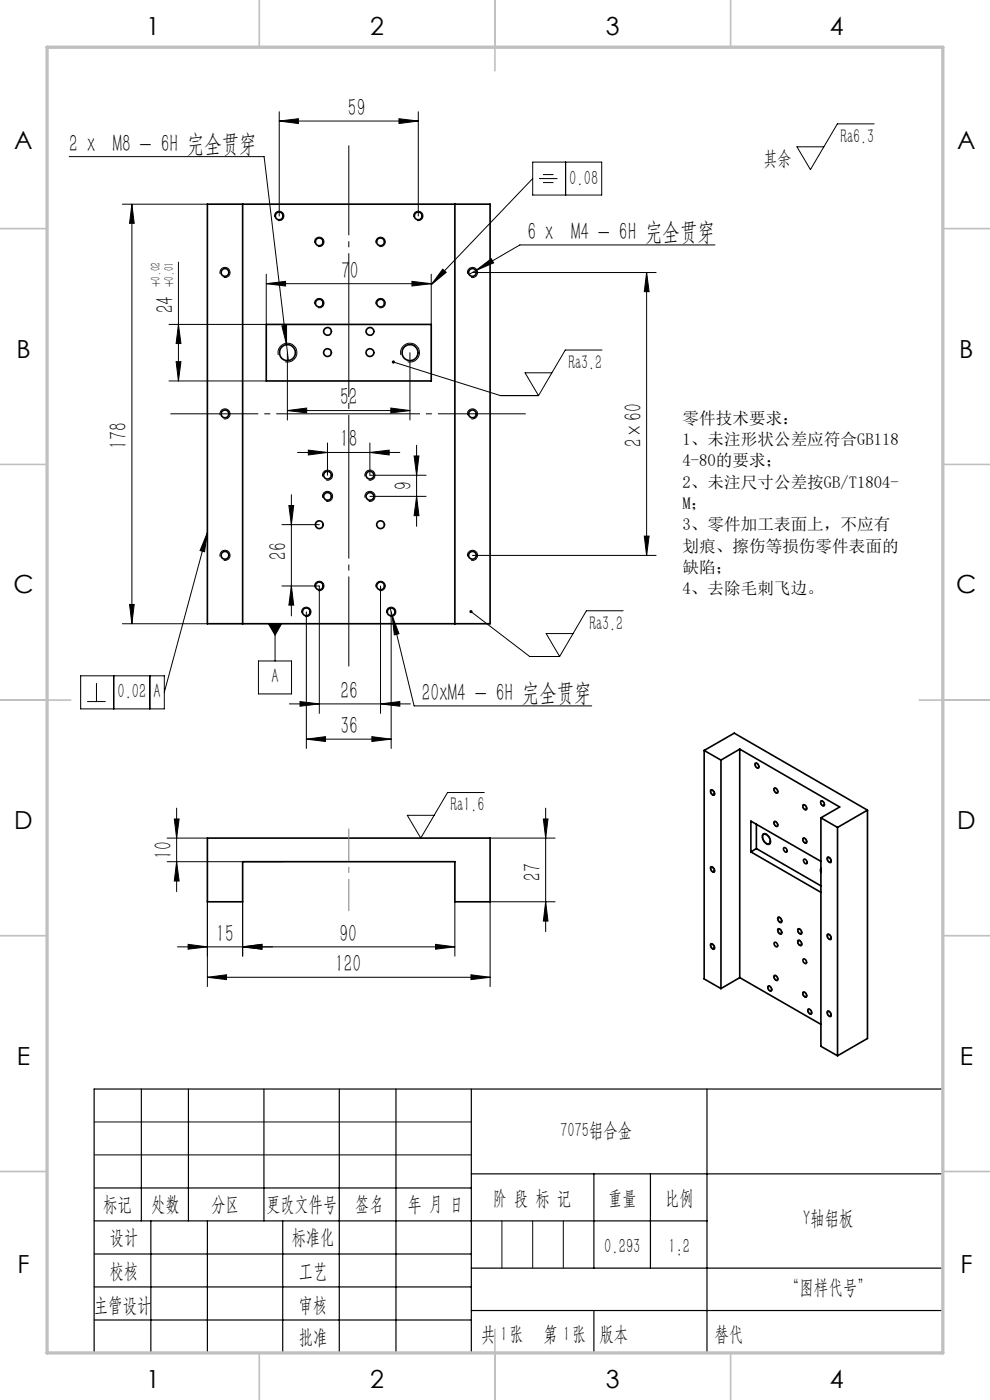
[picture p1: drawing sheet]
<svg xmlns="http://www.w3.org/2000/svg" width="210mm" height="297mm" viewBox="0 0 210 297" stroke-linecap="round" stroke-linejoin="round" font-family="sans-serif">
<g fill="none" stroke="#000" stroke-width=".35">
<path d="M44 43.3h60v89h-60zM51.5 43.3v89M96.5 43.3v89M56.5 68.8h35v12h-35zM149.4 159.2l6.4-3.7 28.2 16.4M149.4 159.2l3.5 2.1M149.4 159.2v48.5l3.5 2M156.9 158.9l21.2 12.3-4 2.3M156.9 158.9l-4 2.4M156.9 158.9v48.5M44 177.8h60v13.5h-7.5v-8.5h-45v8.5h-7.5zM150.9 167.6a.6 .6 0 0 1 .5 .4 .6 .6 0 0 1-.1 .6 .66 .66 0 0 1-.4-1z"/>
<path d="M152.9 161.3v48.4M160.2 162a.56 .56 0 0 1 .7 .2 .56 .56 0 0 1-.1 .7 .7 .7 0 0 1-.6-.9zM160.4 174.9v5.1M161.9 177.1a1.19 1.19 0 0 1 1.5 1.4 .54 .54 0 0 1-.4 .5 .54 .54 0 0 1-.7-.3 1.46 1.46 0 0 1-.4-1.6zM164.3 167.2a.57 .57 0 0 1 .6 .4 .57 .57 0 0 1-.1 .6 .64 .64 0 0 1-.5-1zM164.3 174.3a.6 .6 0 0 1 .6 .4 .6 .6 0 0 1-.1 .6 .66 .66 0 0 1-.5-1zM166.2 179.9a.56 .56 0 0 1 .6 .2 .56 .56 0 0 1 0 .7 .76 .76 0 0 1-.6-.9zM170.4 170.8a.6 .6 0 0 1 .6 .3 .6 .6 0 0 1-.1 .7 .66 .66 0 0 1-.5-1zM170.4 177.8a.6 .6 0 0 1 .6 .4 .6 .6 0 0 1-.1 .6 .66 .66 0 0 1-.5-1zM174.1 170a.54 .54 0 0 1 .7 .3 .54 .54 0 0 1-.1 .6 .68 .68 0 0 1-.6-.9zM174.1 173.5l3.6 2M174.1 173.5v48.5l3.6 2"/>
<path d="M177.7 175.5v48.5M184 171.9l-6.3 3.6M184 171.9v48.4l-6.3 3.7M150.9 184a.6 .6 0 0 1 .5 .3 .6 .6 0 0 1-.1 .7 .66 .66 0 0 1-.4-1zM159.3 180.7l14.8 8.6M159.3 180.7v-6.5l14.8 8.5M160.4 180l13.7 7.9M160.4 180l-1.1 .7M164.3 200a.53 .53 0 0 1 .6 .2 .53 .53 0 0 1-.1 .7 .69 .69 0 0 1-.5-.9zM165.1 197.2a.56 .56 0 0 1 .6 .2 .56 .56 0 0 1-.1 .7 .7 .7 0 0 1-.5-.9zM165.1 194.7a.56 .56 0 0 1 .6 .3 .56 .56 0 0 1-.1 .6 .7 .7 0 0 1-.5-.9zM169.3 199.6a.56 .56 0 0 1 .6 .3 .56 .56 0 0 1 0 .7 .7 .7 0 0 1-.6-1z"/>
<path d="M169.3 197.2a.56 .56 0 0 1 .6 .2 .56 .56 0 0 1 0 .7 .7 .7 0 0 1-.6-.9zM170.5 182.3a.55 .55 0 0 1 .6 .3 .55 .55 0 0 1-.1 .7 .71 .71 0 0 1-.5-1zM174.1 184.2v.9M175.5 182a.56 .56 0 0 1 .7 .2 .56 .56 0 0 1-.1 .7 .7 .7 0 0 1-.6-.9zM175.6 198.3a.6 .6 0 0 1 .6 .3 .6 .6 0 0 1-.1 .6 .66 .66 0 0 1-.5-.9zM150.8 200.4a.56 .56 0 0 1 .6 .2 .56 .56 0 0 1-.1 .7 .71 .71 0 0 1-.5-.9zM156.9 207.4l17.2 9.9M156.9 207.4l-4 2.3M162.9 209.3a.56 .56 0 0 1 .7 .2 .56 .56 0 0 1-.1 .7 .7 .7 0 0 1-.6-.9zM164.3 207a.56 .56 0 0 1 .5 .3 .56 .56 0 0 1 0 .7 .71 .71 0 0 1-.5-1zM170.4 203.5a.56 .56 0 0 1 .6 .3 .56 .56 0 0 1-.1 .6 .7 .7 0 0 1-.5-.9zM170.4 210.6a.56 .56 0 0 1 .6 .2 .56 .56 0 0 1-.1 .7 .7 .7 0 0 1-.5-.9z"/>
<path d="M171.4 214.2a.54 .54 0 0 1 .6 .2 .54 .54 0 0 1 0 .7 .74 .74 0 0 1-.6-.9zM175.6 214.6a.6 .6 0 0 1 .6 .3 .6 .6 0 0 1-.1 .7 .66 .66 0 0 1-.5-1z"/>
<circle cx="47.7" cy="57.8" r=".83"/>
<circle cx="59.2" cy="45.8" r=".83"/>
<circle cx="67.7" cy="51.3" r=".83"/>
<circle cx="80.7" cy="51.3" r=".84"/>
<circle cx="88.7" cy="45.8" r=".82"/>
<circle cx="100.2" cy="57.8" r=".82"/>
<circle cx="61" cy="74.8" r="1.7"/>
<circle cx="67.7" cy="64.3" r=".82"/>
<circle cx="69.5" cy="74.8" r=".83"/>
<circle cx="69.5" cy="70.3" r=".82"/>
<circle cx="78.5" cy="74.8" r=".83"/>
<circle cx="78.5" cy="70.3" r=".82"/>
<circle cx="80.7" cy="64.3" r=".83"/>
<circle cx="87" cy="74.8" r="1.7"/>
<circle cx="47.7" cy="87.8" r=".82"/>
<circle cx="100.2" cy="87.8" r=".81"/>
<circle cx="47.7" cy="117.8" r=".83"/>
<circle cx="67.7" cy="111.3" r=".82"/>
<circle cx="69.5" cy="100.8" r=".83"/>
<circle cx="69.5" cy="105.3" r=".82"/>
<circle cx="78.5" cy="100.8" r=".83"/>
<circle cx="78.5" cy="105.3" r=".82"/>
<circle cx="80.7" cy="111.3" r=".83"/>
<circle cx="100.2" cy="117.8" r=".82"/>
<circle cx="65" cy="129.8" r=".83"/>
<circle cx="67.7" cy="124.3" r=".83"/>
<circle cx="80.7" cy="124.3" r=".84"/>
<circle cx="83" cy="129.8" r=".82"/>
</g>
<g fill="none" stroke="#000" stroke-width=".21">
<path d="M14.7 33.2h41.3l4.8 39.9M59.2 25.7l4.1-.5v1zM59.2 23.7v22.1M59.2 25.7h29.5M84.6 25.2l4.1 .5-4.1 .5zM88.7 23.7v22.1M113 34.4h14.6v7h-14.6zM113 37.9l-21.5 22.5M114.3 37.9h4M115.2 37h2.2M115.2 38.7h2.2M120 34.4v7"/>
<path d="M185.4 26.3h-7.8l-5.7 9.7-2.8-4.9h5.7M26 43.3h18M28 43.3v89M28 43.3l.5 4.1h-1zM37.9 55.6v25.2M46.7 58.1a1.08 1.08 0 0 1 .9-1.4 1.08 1.08 0 0 1 1.2 1.2 1.08 1.08 0 0 1-1.4 .9M56.5 58.2v10.6h-20.7M58.2 46.1a1 1 0 0 1 .9-1.3 1 1 0 0 1 1.1 1.1 1 1 0 0 1-1.3 .9M66.7 51.6a1.01 1.01 0 0 1 .9-1.3 1.01 1.01 0 0 1 1.1 1.1 1.01 1.01 0 0 1-1.2 .9M79.8 51.6a1 1 0 0 1 .8-1.3 1 1 0 0 1 1.1 1.1 1 1 0 0 1-1.2 .9M87.4 59.7l4.1 .5-4.1 .5zM87.8 46.1a.99 .99 0 0 1 .8-1.3 .99 .99 0 0 1 1.1 1.1 .99 .99 0 0 1-1.2 .9"/>
<path d="M91.5 58.2v10.6M93.9 57.1l.8 .7-3.2 2.6zM99.2 58.1a1.08 1.08 0 0 1 .9-1.4 1.08 1.08 0 0 1 1.2 1.2 1.08 1.08 0 0 1-1.4 .9M100.2 57.8h39M100.9 57.4l3.3-2.5 .5 .9zM100.9 57.4l-1.4 .8M137.2 57.8l.5 4.1h-1zM137.2 57.8v60M151.7 52h-41.4l-9.4 5.4M37.4 76.7h1l-.5 4.1zM37.9 68.8l.5 4.1h-1zM56.5 60.2l4.1-.5v1z"/>
<path d="M56.5 60.2h35M59.1 75.3a1.98 1.98 0 0 1 1.7-2.5 1.98 1.98 0 0 1 2.1 2.2 1.98 1.98 0 0 1-2.4 1.7M59.8 69.1l1-.1v4.1zM60.8 73.1l.4 3.4M61 74.8v14.3M66.7 64.6a1 1 0 0 1 .9-1.3 1 1 0 0 1 1.1 1.1 1 1 0 0 1-1.2 .9M79.8 64.6a.99 .99 0 0 1 .8-1.3 .99 .99 0 0 1 1.1 1.1 .99 .99 0 0 1-1.2 .9M83.4 76.8l22.8 7.1h8M85.1 75.3a1.99 1.99 0 0 1 1.7-2.5 1.99 1.99 0 0 1 2.2 2.2 1.99 1.99 0 0 1-2.5 1.7M87 74.8v14.3M117.1 79.1h-5.7l2.8 4.8M127.7 74.3h-7.8l-5.7 9.6"/>
<path d="M35.8 80.8h20.7M46.7 88.1a1.07 1.07 0 0 1 .9-1.3 1.07 1.07 0 0 1 1.2 1.1 1.07 1.07 0 0 1-1.4 1M61 87.1l4.1-.5v1zM61 87.1h26M63.1 96h21.7M65.4 95.5l4.1 .5-4.1 .5zM69.5 94v6.8M78.5 96l4.1-.5v1zM78.5 94v6.8h11.9M82.9 86.6l4.1 .5-4.1 .5zM87.8 96.7h1.1l-.5 4.1zM88.4 94.5v17.2"/>
<path d="M99.2 88.1a1.08 1.08 0 0 1 1-1.3 1.08 1.08 0 0 1 1.1 1.1 1.08 1.08 0 0 1-1.4 1M44 113l-.6 4-1-.2zM44 113l-9.1 33.9M46.7 118.1a1.07 1.07 0 0 1 .9-1.4 1.07 1.07 0 0 1 1.2 1.2 1.07 1.07 0 0 1-1.4 .9M59.8 111.3h7.9M61.3 107.2h1l-.5 4.1zM61.8 104.9v25.8M68.4 105.6a1.08 1.08 0 0 1 1-1.3 1.08 1.08 0 0 1 1.2 1.1 1.08 1.08 0 0 1-1.4 1M68.4 101.1a1.08 1.08 0 0 1 1-1.4 1.08 1.08 0 0 1 1.1 1.2 1.08 1.08 0 0 1-1.3 .9M77.4 105.6a1.07 1.07 0 0 1 1-1.4 1.07 1.07 0 0 1 1.1 1.2 1.07 1.07 0 0 1-1.3 1M77.4 101.1a1.08 1.08 0 0 1 .9-1.4 1.08 1.08 0 0 1 1.2 1.2 1.08 1.08 0 0 1-1.3 .9M78.5 105.3h11.9"/>
<path d="M88.4 105.3l.5 4.1h-1.1zM99.2 118.1a1.08 1.08 0 0 1 1-1.4 1.08 1.08 0 0 1 1.1 1.2 1.08 1.08 0 0 1-1.4 .9M100.2 117.8h39M136.7 113.7h1l-.5 4.1zM26 132.3h18M27.5 128.2h1l-.5 4.1zM56.9 132.3h2.8l-1.4 2.5zM58.3 132.3v7.9M59.8 124.3h7.9v27M61.8 124.3l.5 4.1h-1zM64 130.1a1 1 0 0 1 .9-1.3 1 1 0 0 1 1.1 1.1 1 1 0 0 1-1.3 .9M65 129.8v29"/>
<path d="M66.7 124.6a1 1 0 0 1 .9-1.3 1 1 0 0 1 1.1 1.1 1 1 0 0 1-1.2 .9M79.8 124.6a.99 .99 0 0 1 .8-1.3 .99 .99 0 0 1 1.1 1.1 .99 .99 0 0 1-1.2 .9M80.7 124.3v27M82 130.1a.99 .99 0 0 1 .9-1.3 .99 .99 0 0 1 1.1 1.1 .99 .99 0 0 1-1.3 .9M82.8 129l.4 1.6M83 129.8v29M83.2 130.6l1.4 3.8-1 .3zM83.2 130.6l4.6 19.2h37.7M99.9 129.7l12.5 9.6h6.3M121.6 134.4h-5.7l2.8 4.9M132.2 129.6h-7.8l-5.7 9.7M17.1 143.4h17.8v7h-17.8z"/>
<path d="M18.5 148.8h3.9M20.5 144.9v3.9M24.1 143.4v7M31.8 143.4v7M54.8 140.2h7v7h-7zM61.4 149.3h25.7M63.6 148.8l4.1 .5-4.1 .5zM65 156.8l4-.5v1zM65 156.8h18M78.9 156.3l4.1 .5-4.1 .5zM80.7 149.3l4.1-.5v1zM35.5 177.8h8.5"/>
<path d="M37 173.7h1l-.5 4.1zM37.5 171.4v17.8M102.7 168.1h-7.8l-5.6 9.7-2.9-4.8h5.7M104 177.8h13.8M115.3 173.7h.9l-.5 4.1zM115.7 171.4v26.3M150.7 167.6a.74 .74 0 0 1 .8 .1 .74 .74 0 0 1 .2 .8l-.1 .2a.79 .79 0 0 1-.8-.3 .79 .79 0 0 1-.1-.8zM160.2 161.9a.68 .68 0 0 1 .7 .3 .68 .68 0 0 1-.1 .8l-.3-.1-.3-.3zM161.8 176.9h.1a1.46 1.46 0 0 1 1.6 1.5 .65 .65 0 0 1-.4 .8 .65 .65 0 0 1-.8-.3l-.6-1-.1-.6zM164.2 167.1a.74 .74 0 0 1 .7 .4 .74 .74 0 0 1 0 .8 .82 .82 0 0 1-.7-1.2zM164.2 174.2a.71 .71 0 0 1 .7 .4 .71 .71 0 0 1-.1 .8 .82 .82 0 0 1-.6-1.2zM170.3 170.7a.68 .68 0 0 1 .7 .4 .68 .68 0 0 1 0 .8l-.5-.2-.2-.4z"/>
<path d="M170.4 177.8a.74 .74 0 0 1 .7 .3 .74 .74 0 0 1-.1 .8 .79 .79 0 0 1-.6-1.1zM174.1 169.9a.73 .73 0 0 1 .7 .4 .73 .73 0 0 1-.1 .8 .87 .87 0 0 1-.6-1.2zM35.5 182.8h24.5M37.5 182.8l.5 4.1h-1zM44 191.3v18M51.5 191.3v11.5M96.5 191.3v11.5M115.7 191.3l.5 4.1h-.9zM117.8 191.3h-13.8v18M150.7 183.9a.74 .74 0 0 1 .8 .2 .74 .74 0 0 1 .2 .8l-.1 .1a.79 .79 0 0 1-.8-.3 .79 .79 0 0 1-.1-.8zM165 197a.7 .7 0 0 1 .8 .4 .7 .7 0 0 1-.2 .9l-.6-.5-.1-.5zM165 194.6a.75 .75 0 0 1 .8 .3 .75 .75 0 0 1-.1 .9 .9 .9 0 0 1-.7-1.2z"/>
<path d="M169.2 199.5a.75 .75 0 0 1 .8 .3 .75 .75 0 0 1-.1 .9 .95 .95 0 0 1-.7-1.2zM169.2 197a.7 .7 0 0 1 .8 .4 .7 .7 0 0 1-.2 .9l-.6-.6zM175.4 181.9a.73 .73 0 0 1 .8 .2 .73 .73 0 0 1 .1 .8 .76 .76 0 0 1-.8-.2 .76 .76 0 0 1-.1-.8zM175.6 198.1a.79 .79 0 0 1 .7 .5 .79 .79 0 0 1-.2 .8 .84 .84 0 0 1-.5-1.3zM37.6 200.9h58.9M39.9 200.3l4.1 .6-4.1 .5zM44 207.3l4-.5v1zM44 207.3h60M51.5 200.9l4.1-.6v1.1zM92.4 200.3l4.1 .6-4.1 .5zM99.9 206.8l4.1 .5-4.1 .5zM150.7 200.3a.74 .74 0 0 1 .8 .1 .74 .74 0 0 1 .2 .8l-.1 .1a.79 .79 0 0 1-.8-.2 .79 .79 0 0 1-.1-.8z"/>
<path d="M162.9 209.2a.68 .68 0 0 1 .7 .3 .68 .68 0 0 1-.1 .8l-.6-.5zM164.2 206.9a.68 .68 0 0 1 .7 .4 .68 .68 0 0 1-.1 .8l-.3-.1-.3-.4zM170.4 210.4a.74 .74 0 0 1 .7 .4 .74 .74 0 0 1-.1 .8 .79 .79 0 0 1-.6-1.2zM171.3 214.1a.68 .68 0 0 1 .8 .3 .68 .68 0 0 1-.1 .8l-.6-.4zM175.5 214.5a.76 .76 0 0 1 .9 1 .63 .63 0 0 1-.8 0 .63 .63 0 0 1-.2-.7zM20 238h80M20 245h80"/>
</g>
<path d="M74 141.4v-110.5" fill="none" stroke="#000" stroke-width=".21" stroke-dasharray="30.5 1.3 1.3 1.3" stroke-dashoffset="11.4" stroke-linecap="butt"/>
<path d="M111.5 87.8h-75.4" fill="none" stroke="#000" stroke-width=".21" stroke-dasharray="30.5 1.3 1.3 1.3" stroke-dashoffset="11.8" stroke-linecap="butt"/>
<path d="M74 175.8v17.5" fill="none" stroke="#808080" stroke-width=".21" stroke-dasharray="30.5 1.3 1.3 1.3" stroke-dashoffset="23.6" stroke-linecap="butt"/>
<g fill="none" stroke="#000" stroke-width=".25">
<path d="M30 231v28M40 231v28M56 231v28M72 231v56M84 231v56M100 231v56M150 231v56M200 231h-180v56M20 252h80M20 259h130M32 259v28M44 259v28"/>
<path d="M60 259v28M100 249h100M126 249v20M138 249v20M20 266h80M20 273h80M100 269h100M100 278h100M20 280h80"/>
</g>
<path d="M106.5 259v10M113 259v10M119.5 259v10" fill="none" stroke="#0a0605" stroke-width=".21"/>
<path d="M126 278v9" fill="none" stroke="#0a0605" stroke-width=".25"/>
<g fill="none" stroke="#c0c0c0" stroke-width=".35">
<path d="M55 0v10M105 0v15M155 0v10M0 48.5h10M200 48.5h10M0 98.5h10M200 98.5h10M0 148.5h15M195 148.5h15M0 198.5h10M200 198.5h10M0 248.5h10"/>
<path d="M200 248.5h10M55 287v10M105 282v15M155 287v10"/>
</g>
<path d="M10 10h190v277h-190z" fill="none" stroke="#c0c0c0" stroke-width=".7"/>
<g fill="#000">
<path d="M59.2 25.7l4.1-.5v1zM84.6 25.2l4.1 .5-4.1 .5z"/>
<path d="M28 43.3l.5 4.1h-1zM27.5 128.2h1l-.5 4.1z"/>
<path d="M100.9 57.4l3.8-1.6-.5-.9zM83.2 130.6l.4 4.1 1-.3zM63.6 148.8l4.1 .5-4.1 .5zM80.7 149.3l4.1-.5v1zM59.8 69.1l1 4v-4.1zM65.4 95.5l4.1 .5-4.1 .5zM78.5 96l4.1-.5v1z"/>
<path d="M56.5 60.2l4.1-.5v1zM87.4 59.7l4.1 .5-4.1 .5z"/>
<path d="M93.9 57.1l.8 .7-3.2 2.6zM44 113l-.6 4-1-.2zM56.9 132.3l1.4 2.5 1.4-2.5zM99.6 129.5a.34 .34 0 0 0 .2 .6 .34 .34 0 0 0 .4-.4 .34 .34 0 0 0-.4-.3l-.2 .1 .3 .2zM83.2 76.5l-.1 .2 .3 .1-.3-.1a.34 .34 0 0 0 .3 .5 .34 .34 0 0 0 .4-.5 .34 .34 0 0 0-.6-.2z"/>
<path d="M61 87.1l4.1-.5v1zM82.9 86.6l4.1 .5-4.1 .5z"/>
<path d="M61.3 107.2h1l-.5 4.1zM61.8 124.3l.5 4.1h-1zM87.8 96.7h1.1l-.5 4.1zM88.4 105.3l.5 4.1h-1.1z"/>
<path d="M136.7 113.7h1l-.5 4.1zM137.2 57.8l.5 4.1h-1zM37.4 76.7h1l-.5 4.1zM37.9 68.8l.5 4.1h-1z"/>
<path d="M78.9 156.3l4.1 .5-4.1 .5zM65 156.8l4-.5v1z"/>
<path d="M115.3 173.7h.9l-.5 4.1zM115.7 191.3l.5 4.1h-.9zM37 173.7h1l-.5 4.1zM37.5 182.8l.5 4.1h-1z"/>
<path d="M44 207.3l4-.5v1zM99.9 206.8l4.1 .5-4.1 .5zM51.5 200.9l4.1-.6v1.1zM92.4 200.3l4.1 .6-4.1 .5z"/>
<path d="M51.5 200.9l4.1-.6v1.1zM39.9 200.3l4.1 .6-4.1 .5z"/>
</g>
<g font-size="5.3">
<text x="31" y="7.4">1</text>
<text x="78.5" y="7.4">2</text>
<text x="128.5" y="7.4">3</text>
<text x="176" y="7.4">4</text>
<text x="73.8" y="24.6">59</text>
<text x="3" y="31.6">A</text>
<text x="14.7" y="32.2">2 x M8 - 6H 完全贯穿</text>
<text x="203" y="31.6">A</text>
<text x="111.9" y="50.9">6 x M4 - 6H 完全贯穿</text>
<text x="72.3" y="59.1">70</text>
<text x="36.8" y="66.5" transform="rotate(-90 36.8 66.5)">24</text>
<text x="3.5" y="75.9">B</text>
<text x="203.5" y="75.9">B</text>
<text x="72.1" y="86">52</text>
<text x="26.9" y="95.2" transform="rotate(-90 26.9 95.2)">178</text>
<text x="72.1" y="94.9">18</text>
<text x="136.1" y="94.9" transform="rotate(-90 136.1 94.9)">2×60</text>
<text x="87.3" y="104" transform="rotate(-90 87.3 104)">9</text>
<text x="60.8" y="118.8" transform="rotate(-90 60.8 118.8)">26</text>
<text x="2.8" y="125.9">C</text>
<text x="202.8" y="125.9">C</text>
<text x="72.2" y="148.3">26</text>
<text x="89.5" y="148.7">20xM4 - 6H 完全贯穿</text>
<text x="72.2" y="155.7">36</text>
<text x="3" y="175.9">D</text>
<text x="203" y="175.9">D</text>
<text x="36.4" y="182.2" transform="rotate(-90 36.4 182.2)">10</text>
<text x="114.7" y="186.8" transform="rotate(-90 114.7 186.8)">27</text>
<text x="45.9" y="199.8">15</text>
<text x="72" y="199.8">90</text>
<text x="71.1" y="206.2">120</text>
<text x="3.6" y="225.9">E</text>
<text x="203.6" y="225.9">E</text>
<text x="3.7" y="270.1">F</text>
<text x="203.7" y="270.1">F</text>
<text x="31" y="294.4">1</text>
<text x="78.5" y="294.4">2</text>
<text x="128.5" y="294.4">3</text>
<text x="176" y="294.4">4</text>
</g>
<g font-size="4.4">
<text x="120.8" y="39.2">0.08</text>
<text x="24.9" y="148.1">0.02</text>
<text x="32.6" y="148.1">A</text>
<text x="57.6" y="145">A</text>
<text x="118.8" y="241.2">7075铝合金</text>
<text x="21.9" y="256.9">标记</text>
<text x="32.1" y="256.9">处数</text>
<text x="44.9" y="256.9">分区</text>
<text x="56.5" y="256.9">更改文件号</text>
<text x="75.4" y="256.9">签名</text>
<text x="86.5" y="256.9">年 月 日</text>
<text x="104.5" y="255.6">阶 段 标 记</text>
<text x="129" y="255.6">重量</text>
<text x="141.1" y="255.6">比例</text>
<text x="23.3" y="263.9">设计</text>
<text x="61.9" y="263.9">标准化</text>
<text x="170.4" y="259.8">Y轴铝板</text>
<text x="128.2" y="265.7">0.293</text>
<text x="141.8" y="265.7">1:2</text>
<text x="23.3" y="271.1">校核</text>
<text x="63.4" y="271">工艺</text>
<text x="166.5" y="274.6">“图样代号”</text>
<text x="19.9" y="278.3">主管设计</text>
<text x="63.4" y="278.3">审核</text>
<text x="63.4" y="285.2">批准</text>
<text x="102" y="284.4">共 张</text>
<text x="106.1" y="284.4">1</text>
<text x="115.3" y="284.4">第 张</text>
<text x="119.5" y="284.4">1</text>
<text x="127.1" y="284.4">版本</text>
</g>
<text font-size="4.4" fill="#0a0605" x="151.6" y="284.4">替代</text>
<g font-size="4.2">
<text x="162" y="35.1">其余</text>
<text x="178.3" y="30.3">Ra6.3</text>
<text x="120.6" y="78.2">Ra3.2</text>
<text x="125" y="133.6">Ra3.2</text>
<text x="95.6" y="172.1">Ra1.6</text>
</g>
<g font-size="3.5">
<text x="144.8" y="89.9">零件技术要求：</text>
<text x="144.8" y="94.4">1、未注形状公差应符合GB118</text>
<text x="144.8" y="98.9">4-80的要求；</text>
<text x="144.8" y="103.4">2、未注尺寸公差按GB/T1804-</text>
<text x="144.8" y="108">M；</text>
<text x="144.8" y="112.5">3、零件加工表面上，不应有</text>
<text x="144.8" y="117">划痕、擦伤等损伤零件表面的</text>
<text x="144.8" y="121.5">缺陷；</text>
<text x="144.8" y="126.1">4、去除毛刺飞边。</text>
</g>
<g font-size="2.8">
<text x="34" y="60.9" transform="rotate(-90 34 60.9)">+0.02</text>
<text x="36.8" y="60.9" transform="rotate(-90 36.8 60.9)">+0.01</text>
</g>
</svg>
